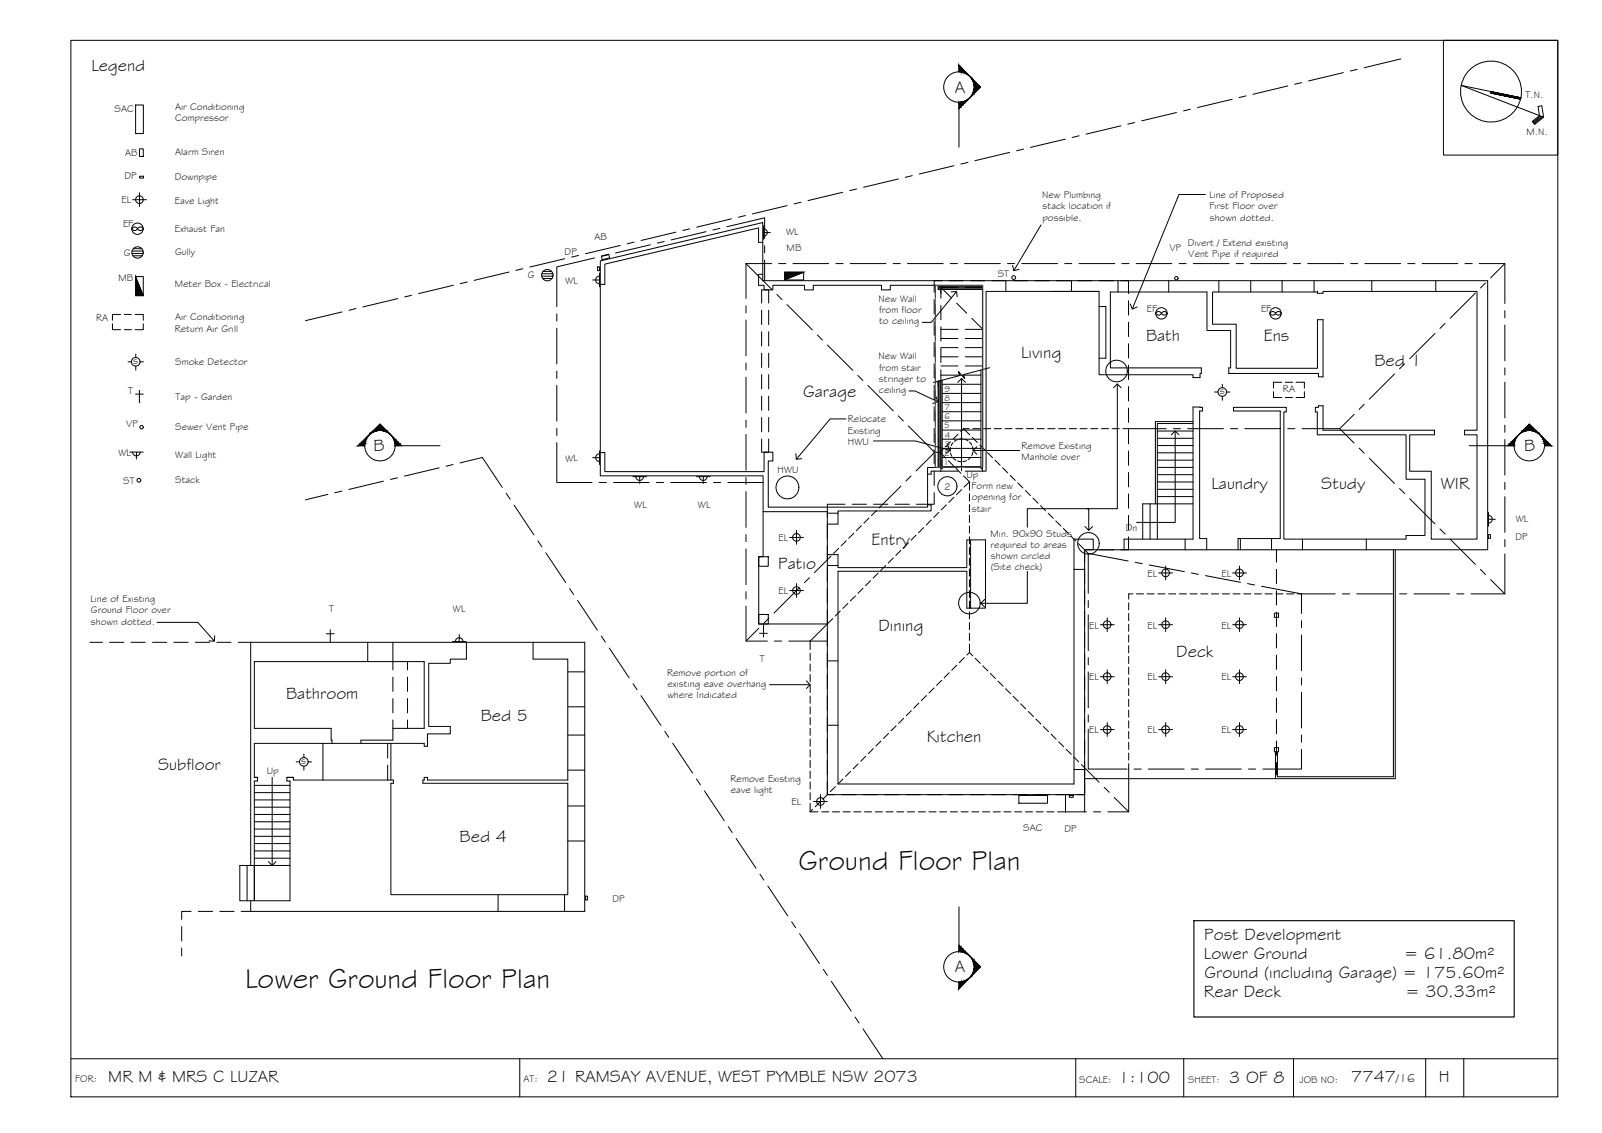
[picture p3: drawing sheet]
<svg xmlns="http://www.w3.org/2000/svg" width="420mm" height="297mm" viewBox="0 0 420 297" stroke-linecap="round" stroke-linejoin="round" font-family="sans-serif">
<!-- layer: HATCH -->
<g fill="#545454" stroke="#545454" stroke-width=".26">
<path d="M246.1 99.9l.7-.1v.1z"/>
<path d="M246.1 75.2l11.6 .7v-.7zM246.1 75.2l11.6 .7h-11.6z"/>
<path d="M246.1 99.9l.7 22.7v-22.7zM246.1 99.9l.7 22.7h-.7z"/>
</g>
<!-- layer: BORDER -->
<g fill="none" stroke="#000" stroke-width=".26">
<path d="M18.6 10.6h390v277h-390zM378.6 10.6h30v30.1h-30zM391 24.4l7.8 1.6M398.9 25.6l-15.7-3.2 21.6 8.3-.4-2.9-1 .1 .4 2.4-1.9 1.5 .6 .8 2.3-1.9M404 30.4l-2 1.6M404.3 30.5l-2.1 1.7M404.6 30.6l-2.3 1.8M18.6 277.6h390M136.3 277.6v10M282.1 277.6v10M310.5 277.6v10M339.2 277.6v10"/>
<path d="M373.9 277.6v10M383.9 277.6v10"/>
<circle cx="391" cy="24" r="8"/>
</g>
<!-- layer: EXISTING -->
<g fill="none" stroke="#000" stroke-width=".26">
<path d="M157.4 68.4l42.7-10.1v15.3h190.1v70.5h-105.7v64.2h-67.5v-74.2h-16.9v-9.4h-42.7zM199.8 79.5v-3.5h1.8v3.5M200.1 63.5h-1.1v-3.8l-40.4 9.6v5.3h-1.2M200.1 71.9h-1.1v2.9h1.4v1.2h2.3v-1.2h8.3v1.2h2.3v-1.2h17.9v1.2h2.3v-1.2h24.2v47.8h-4.5M245.3 74.7v3.3M245.3 79.9v3.7M263.8 73.6v2.8M275.6 76.4h12.7v21.8h24.6v.8h1.8v-1.1h.4v-1.5h-23.9v-19.8h25.4v10h6.2v9.8h-.5v1.5h23.5v.9h1.2v-15h-1.5v12.8h-21.3v-11.6h-6.2v-8.4h27.5M281 73.6v2.8M288.3 76.4h-29.7v47.1h-5.4M293.2 73.6v3M306.5 73.6v3"/>
<path d="M319.7 73.6v3M328 73.6v3M336.3 73.6v3M344.6 73.6v3M345.5 76.6v.3h1.5v-.5h40.4v36.4h-3.3v1.2h3.3v27.3h-12v-17.8h-5.7v-9.5h6.5v-1.2h-29.2v-6.4h-1.2v.4h-.8v1.2h.5v6h23.3v11.6h4.9v14.8h-4.9v.9h-32.1v-33.3h.6v-1.2h-13.8v1h12.3v33.4h-11.1v2.9M345.5 76.6h.1M359.8 73.6v2.8M376.6 73.6v2.8M199.8 81.3v3.8M199.8 87v3.7M199.8 92.6v3.7M199.8 98.2v3.8"/>
<path d="M201.6 81.3v3.8M201.6 87v3.7M201.6 92.6v3.7M201.6 98.2v3.8M245.3 85.5v3.8M245.3 91.1v3.8M245.3 96.8v3.7M288.3 80.4h1.7v13.5h-1.7M157.4 118.7h1.2v4.9h41.8v-5.1h2.3v2.4h-1.2v12.1h41.8v-10.4h8M199.8 103.8v3.8M199.8 109.5v3.7M199.8 115.1v3.4h1.8v-3.4"/>
<path d="M201.6 103.8v3.8M201.6 109.5v3.7M245.3 102.4v3.7M245.3 108v3.8M245.3 113.6v3.8M245.3 119.3v3.3M303.5 118.7h9.4M303.5 116.8h9.4M303.5 114.9h9.4M303.5 113h9.4M312.9 111h-9.4v30.3M312.9 110.5h-9.9v21.6"/>
<path d="M200.1 134.1v11.9h-1.1v17.6h18M217 134.5h2.8M219.8 134.5v2.9h-2.8M243.3 132.4h.9v1.6h-24.4v.5M251.3 123.5h-7.1v.8h-.9M301.6 132.1v9.2M303.5 130.2h9.4M303.5 128.3h9.4M303.5 126.4h9.4M303.5 124.5h9.4M303.5 122.5h9.4M303.5 120.6h9.4"/>
<path d="M312.9 132.1h-13.2v9.2M199 146h2.5v2.5h-2.5zM217 145.4h2.8v2.9M217 148.3h2.8M254.6 141.5v17.9M281.7 149.3h2.8M286.7 144.1v-2.8h-5v64.2h-61.9v-55.7h33.8v9.6h4.9v-17.9h-4.9v7.3h-33.8v-.5M294.8 144.1v-2.8h18.1v-34.6l2.5 .1v1h-.8v33.4h1.9v2.9M310.8 141.3v2.8M325.3 141.2v2.9M333.5 141.2v2.9M341.6 141.3v2.8"/>
<path d="M358.3 141.3v2.8M365.4 144.1v59.5h-30.4v-6.5M365.9 144.1v60h-81.4M23.6 168.4h3.3M28.7 168.4h3.8M34.4 168.4h3.7M40 168.4h3.7M45.6 168.4h3.8M51.2 168.4h3.8M56.9 168.4h3.7M62.5 168.4h90.9v70.5h-87.6v-2.8M65.8 168.4v58.5"/>
<path d="M96.4 168.4v5.1M103 168.4v7.2M103 177.5v3.8M106.9 173.5v2.1M106.9 177.5v3.8M122.3 168.4v4.4h-4.2v1.1h-5.7v16.6h5.7v1.9h-6v3.3h-.8v-.8h-44.6v8.9h.8v1h-.8v31.3M139.8 168.4v4.4h9.1v31.7h-36.8v-.7h-.8v.7h-.4v.9h38v29.2h-46.4v-29.2h.7v-.9h-26.2v-.7h-1.7v1h.8v31.3h-13.2v-9.2h13.2M148.9 176.1h4.5M199 161.1h2.5v2.5h-2.5zM217 173.3h2.8M334.2 160.8h1.1v1.1h-1.1zM84.7 194.9v9.6"/>
<path d="M87.1 194.9v-.9h-.2v-3h-20.2v-17.5h44.6v17.5h-8.3v3h-8.3v.9M101.7 194.9v3.9M102.5 194.9v9.6M103 183.1v3.8M103 188.8v2.2M106.9 183.1v3.8M106.9 188.8v2.2M148.9 185.3h4.5M148.9 192.7h4.5M217 190.1h2.8M334.2 196h1.1v1.1h-1.1zM334.5 197.1v7"/>
<path d="M66.7 219.3h9.4M66.7 217.4h9.4M66.7 215.4h9.4M66.7 213.5h9.4M66.7 211.6h9.4M66.7 209.7h9.4M66.7 207.8h9.4M66.7 205.9h9.4M101.7 200.6v3.9M148.9 201.9h4.5M148.9 211.3h4.5M281.7 201.8h2.8v6.5"/>
<path d="M50.1 238.9h-2.4v2.1M52 238.9h3.8M57.6 238.9h3.8M63.3 238.9h2.5M64.8 226.9v9.2M66.7 225h9.4M66.7 223.1h9.4M66.7 221.2h9.4M130.6 234.6v4.3M148.1 234.6v4.3M148.9 220.5h4.5M47.7 242.9v3.8"/>
<path d="M47.7 248.5v2.1"/>
</g>
<!-- layer: NEWWORK -->
<g fill="none" stroke="#000" stroke-width=".26">
<path d="M245 78.5v3.8M246.8 75.9v1.1M247.1 73.6h-2.1v3M248.9 73.6h3.8M254.6 73.6h3.7M257.7 75.2h-11.6v.7h11.6M260.2 73.6h3.7M265.8 73.6h3.8M271.4 73.6h3.8M277.1 73.6h3.7M282.7 73.6h3.7M288.3 73.6h3.8"/>
<path d="M293.9 73.6h2.1v3.4M296 78.9v3.7M245 84.2v3.7M245 89.8v3.7M245 95.4v3.7M246.1 99.9v22.7M246.8 99.8v23.7M296 84.5v3.7M296 90.1v3.8M296 95.8v3.7M245 101v3.8M245 106.7v3.7"/>
<path d="M245 112.3v3.7M245 117.9v3.7M296 101.4v3.7M296 107v3.7M296 112.6v3.8M296 118.3v3.7M217 137.4v3.8M221.6 132.2h-4.6v3.4M223.5 132.2h3.8M229.1 132.2h3.8M234.7 132.2h3.8M245 129.2v3h-4.6"/>
<path d="M245 123.5v3.8M257.7 122.6v.9M296 123.9v3.7M296 129.5v3.7M296 135.1v3.8M217 143.1v3.7M217 148.7v3.8M217 154.3v3.8M217 159.9v3.8M284.5 149v3.8M284.5 154.7v3.7M286.5 144.1h-2v3.1"/>
<path d="M288.4 144.1h3.7M296 140.8v3.3h-2M212.5 168.1h4.5M217 165.6v3.7M217 171.2v3.8M217 176.8v3.8M284.5 160.3v3.8M284.5 165.9v3.8M284.5 171.5v3.8M284.5 177.2v3.7M217 182.4v3.8M217 188.1v3.7"/>
<path d="M217 193.7v3.8M217 199.3v3.8M284.5 182.8v3.8M284.5 188.4v3.8M284.5 194v3.8M284.5 199.7v3.7M217 204.9v3.4h1.8M220.7 208.3h3.8M226.3 208.3h3.8M232 208.3h3.7M237.6 208.3h3.7M243.2 208.3h3.8"/>
<path d="M248.8 208.3h3.8M254.5 208.3h3.7M260.1 208.3h3.7M265.7 208.3h3.8M271.3 208.3h3.8M277 208.3h3.7M279.4 208.3v4.5M284.5 205.3v3h-1.9M284.5 208.3v4.5"/>
</g>
<!-- layer: STAIRS -->
<g fill="none" stroke="#000" stroke-width=".26">
<path d="M246.8 75.3h4.5M246.8 75.3l2.8 2.8M246.8 75.3v2.9M250.9 79.5l2.6 2.6M253.2 75.3h4.5M246.8 98.4h10.5M246.8 95.9h4.5M246.8 93.5h4.5M246.8 91.1h4.5M246.8 88.7h4.5M246.8 86.4h4.5M246.8 80.1v3.7"/>
<path d="M246.8 85.7v3.7M246.8 91.3v3.8M246.8 96.9v2.9M247.1 99.7v23.1h-.3M253.2 95.9h4.5M253.2 93.5h4.5M253.2 91.1h4.5M253.2 88.7h4.5M253.2 86.4h4.5M254.9 83.5l2.8 2.7M257.3 97v25.8h.4M247.1 119.9h10.2"/>
<path d="M247.1 117.6h10.2M247.1 115.1h10.2M247.1 112.7h10.2M247.1 110.3h10.2M247.1 107.9h10.2M247.1 105.6h10.2M247.1 103.1h10.2M247.1 100.7h10.2M247.1 122.3h10.2"/>
</g>
<!-- layer: ROOFPLAN EXIST. -->
<g fill="none" stroke="#000" stroke-width=".26">
<path d="M188.8 59.9l-1.8 .4M190.6 59.5l9.9-2.4v5.4M156 67.6l-10 2.4v10.4M159.6 66.8l-1.8 .4M170.5 64.2l-9.1 2.1M174.2 63.3l-1.8 .4M185.2 60.7l-9.2 2.2M195.7 69.1h6.7M195.7 69.1v9.2M195.7 69.1l6.7 6.8M200.5 64.4v1.9M200.5 68.2v5.4"/>
<path d="M203.8 77.2l1.3 1.3M204.2 69.1h1.9M206.4 79.9l6.6 6.6M208 69.1h9.3M219.2 69.1h1.9M223 69.1h9.4M234.2 69.1h1.9M238 69.1h9.4M249.2 69.1h1.9M253 69.1h9.3M264.2 69.1h1.9M268 69.1h9.4"/>
<path d="M279.2 69.1h1.9M283 69.1h9.4M294.2 69.1h1.9M298 69.1h9.3M309.2 69.1h1.9M313 69.1h9.4M324.2 69.1h1.9M328 69.1h9.4M339.2 69.1h1.9M343 69.1h9.3M354.2 69.1h1.9M358 69.1h9.4"/>
<path d="M369.2 69.1h1.9M373 69.1h9.3M384.2 69.1h1.9M387 76.8l-6.7 6.7M388 69.1h6.7v10.5M389.6 74.2l-1.3 1.3M394.7 69.1l-3.8 3.7M146 82.3v1.9M146 86.1v9.3M146 97.3v1.9M195.7 80.2v1.8M195.7 83.9v9.4"/>
<path d="M195.7 95.2v1.8M195.7 98.9v9.4M214.4 87.8l1.3 1.3M217 90.5l6.7 6.6M225 98.4l1.3 1.4M365.7 98l-6.6 6.7M368.4 95.4l-1.3 1.3M376.4 87.4l-6.7 6.7M379 84.8l-1.3 1.3M394.7 81.5v1.8M394.7 85.2v9.4M394.7 96.4v1.9"/>
<path d="M146 116v10.5h9.3M146 101v9.4M146 112.3v1.9M195.7 110.1v1.9M195.7 113.9v9.4M227.6 101.1l6.7 6.6M235.6 109l1.3 1.4M238.2 111.7l6.9 6.9-4.8 4.9M246.5 118.6l1.6 1.5M247.3 117.8l-.8 .8h-1.4M249.3 115.8l-1.3 1.4M251.3 113.8l-1.3 1.4"/>
<path d="M252.7 112.4l1.6 1.6M252.7 112.4h1.5M252.7 112.4l-.7 .8M255 114.7l1.3 1.3M255.1 112.4h1.9M257 116.7l1.3 1.3M257.9 112.4h1.9M259 118.7l1.3 1.3M260.8 112.4h1.8M263.6 112.4h1.8M266.4 112.4h1.9M269.2 112.4h1.9"/>
<path d="M272 112.4h1.9M274.8 112.4h1.9M277.6 112.4h1.9M280.4 112.4h1.9M283.3 112.4h1.8M286.1 112.4h1.8M288.9 112.4h1.9M291.7 112.4h1.9M294.5 112.4h11.4M307.7 112.4h1.9M311.5 112.4h9.4M322.7 112.4h1.9"/>
<path d="M326.5 112.4h9.4M337.7 112.4h1.9M341.5 112.4h9.9l3.7 3.8M355.1 108.6l-3.7 3.8M356.5 117.5l1.3 1.3M357.8 106l-1.3 1.3M394.7 100.2v9.4M394.7 111.5v1.8M394.7 115.2v9.4M157.1 126.5h1.9M160.9 126.5h9.4M172.2 126.5h1.8"/>
<path d="M175.9 126.5h9.4M187.2 126.5h1.8M190.9 126.5h9.2M195.7 125.2v1.8M195.7 128.9v9.4M223.9 139.8l-1.3 1.3M225.9 137.8l-1.3 1.3M227.9 135.8l-1.3 1.4M229.9 133.8l-1.3 1.4M236.3 127.4l-5.7 5.8M238.9 124.8l-1.3 1.3M242.2 138.3l-1.3 1.4"/>
<path d="M244.2 136.3l-1.3 1.4M246.2 134.3l-1.3 1.4M248.2 132.3l-1.3 1.4M248.7 120.8l1.4 1.3M250.2 130.4l-1.3 1.3M250.7 122.8l1.3 1.3M252.2 128.4l-1.3 1.3M252.7 124.8l1.6 1.5v2.2M254.3 126.3l-1.5 1.4M254.3 129.5v1.9M254.3 132.3v1.9M254.3 135.1v1.9"/>
<path d="M254.3 137.9v1.9M261 120.6l1.3 1.4M263 122.6l1.3 1.4M265 124.6l1.3 1.4M266.9 126.6l1.4 1.3M268.9 128.6l1.4 1.3M270.9 130.6l1.4 1.3M272.9 132.6l1.3 1.3M274.9 134.6l1.3 1.3M276.9 136.6l1.3 1.3M278.9 138.5l1.3 1.4M359.1 120.1l6.6 6.7"/>
<path d="M367.1 128.1l1.3 1.3M369.7 130.7l6.7 6.7M377.7 138.7l1.3 1.3M394.7 126.5v1.8M394.7 130.2v9.4M195.7 158.9v9.2h5.6M195.7 140.2v1.8M195.7 143.9v9.4M195.7 155.1v1.9M209.6 154.1l-6.6 6.6M212.3 151.5l-1.3 1.3M218 145.8l-4.4 4.3"/>
<path d="M219.9 143.8l-1.3 1.3M221.9 141.8l-1.3 1.3M222.4 158.2l-1.4 1.3M224.4 156.2l-1.4 1.3M226.3 154.2l-1.3 1.3M228.3 152.2l-1.3 1.4M230.3 150.3l-1.3 1.3M232.3 148.3l-1.3 1.3M234.3 146.3l-1.3 1.3M236.3 144.3l-1.3 1.3M238.3 142.3l-1.4 1.3M240.2 140.3l-1.3 1.3"/>
<path d="M254.3 140.7v1.9M254.3 143.5v1.9M254.3 146.3v1.9M254.3 149.2v1.8M254.3 152v1.9M254.3 154.8v1.9M254.3 157.6v1.9M280.9 140.5l1.3 1.4M282.9 142.5l2.5 2.6M285.4 145.1l10.5 2M285.4 145.1v10.4M285.4 157.4v1.9"/>
<path d="M297.7 147.4l1.9 .4M301.4 148.1l9.2 1.8M312.5 150.2l1.8 .4M316.2 150.9l9.2 1.8M327.2 153l1.8 .4M330.9 153.7l10.4 2v5.1M341.3 155.7h8.9M352.1 155.7h1.9M355.8 155.7h9.4M367.1 155.7h1.8M370.8 155.7h9.4M380.3 141.3l6.7 6.7"/>
<path d="M382.1 155.7h1.8M388.3 149.3l1.3 1.3M390.9 151.9l3.8 3.8M394.7 145.2v10.5h-8.9M394.7 141.4v1.9M199 164.7l-3.3 3.4M201.7 162.1l-1.4 1.3M203.1 168.1h1.9M206.9 168.1h5.6M212.5 168.1v2.2M212.5 171.3v1.8M212.5 174.1v1.8"/>
<path d="M212.5 176.9v1.8M212.5 179.7v1.9M218.4 162.2l-5.9 5.9M220.4 160.2l-1.4 1.3M247 178.4l-1.4 1.3M248.9 176.4l-1.3 1.3M250.9 174.4l-1.3 1.3M252.9 172.4l-1.3 1.3M254.3 171.1l.8 .8M254.3 171.1l-.7 .6M254.3 160.4v1.9M254.3 163.2v1.9"/>
<path d="M254.3 166v1.9M254.3 168.8v2.3M255.8 172.6l1.3 1.3M257.8 174.6l1.3 1.3M259.7 176.6l1.4 1.3M261.7 178.6l1.4 1.3M285.4 161.2v9.4M285.4 172.4v1.9M285.4 176.2v9.3M341.3 162.7v1.9M341.3 166.5v9.3M341.3 177.7v1.9"/>
<path d="M212.5 182.5v1.9M212.5 185.3v1.9M212.5 188.1v1.9M212.5 190.9v1.9M212.5 193.8v1.8M212.5 196.6v1.8M212.5 199.4v1.8M227.1 198.3l-1.4 1.3M229.1 196.3l-1.4 1.3M231 194.3l-1.3 1.3M233 192.3l-1.3 1.3M235 190.3l-1.3 1.3"/>
<path d="M237 188.3l-1.3 1.3M239 186.3l-1.3 1.4M241 184.3l-1.3 1.4M243 182.3l-1.4 1.4M245 180.4l-1.4 1.3M263.7 180.5l1.4 1.4M265.7 182.5l1.3 1.4M267.7 184.5l1.3 1.4M269.7 186.5l1.3 1.3M271.7 188.5l1.3 1.3M273.7 190.5l1.3 1.3M275.7 192.5l1.3 1.3"/>
<path d="M277.7 194.5l1.3 1.3M279.6 196.5l1.4 1.3M281.6 198.5l1.3 1.3M285.4 191.2v10.4h10.2M285.4 187.4v1.9M341.3 196.5v5.1h-10.1M341.3 181.5v9.4M341.3 192.7v1.9M212.5 212.8h2.1M212.5 202.2v1.9M212.5 205v1.9M212.5 207.8v1.9"/>
<path d="M212.5 210.6v2.2M213.2 212.2l-.7 .6M215.1 210.2l-1.3 1.3M215.5 212.8h1.9M217.1 208.2l-1.3 1.3M218.3 212.8h1.9M219.1 206.2l-1.3 1.3M221.1 204.2l-1.3 1.3M221.1 212.8h1.9M223.1 202.2l-1.3 1.4M223.9 212.8h1.9M225.1 200.3l-1.3 1.3"/>
<path d="M226.7 212.8h1.9M229.6 212.8h1.8M232.4 212.8h1.8M235.2 212.8h1.9M238 212.8h1.9M240.8 212.8h1.9M243.6 212.8h1.9M246.4 212.8h1.9M249.2 212.8h1.9M252.1 212.8h1.8M254.9 212.8h1.8M257.7 212.8h1.9"/>
<path d="M260.5 212.8h1.9M263.3 212.8h1.9M266.1 212.8h1.9M268.9 212.8h1.9M271.7 212.8h1.9M274.6 212.8h1.8M277.4 212.8h7.5M283.6 200.4l4.7 4.7M286.8 212.8h1.9M289.6 206.4l1.3 1.3M292.2 209.1l3.8 3.7M296 201.6v11.2h-5.4"/>
<path d="M297.4 201.6h1.9M301.2 201.6h9.4M312.4 201.6h1.9M316.2 201.6h9.4M327.4 201.6h1.9"/>
</g>
<!-- layer: 0.13 -->
<g fill="none" stroke="#000" stroke-width=".26">
<path d="M259.6 96.4l-6.9 1.8 .3 1.1-1.6-1.9 .3 1.1-6.9 1.8M296 158v1.9M297.1 155.7h-1.1v1.4M298.1 155.7h1.8M300.9 155.7h1.8M303.7 155.7h1.8M306.5 155.7h1.9M309.3 155.7h1.9M312.1 155.7h1.9M314.9 155.7h1.9M317.7 155.7h1.9M320.6 155.7h1.8"/>
<path d="M323.4 155.7h1.8M326.2 155.7h1.8M329 155.7h1.9M331.8 155.7h1.9M334.6 155.7h1.9M334.8 144.1v3.3M334.8 149.3v3.7M334.8 154.9v3.7M337.4 155.7h1.9M340.2 155.7h1.1M296 160.8v1.9M296 163.7v1.8"/>
<path d="M296 166.5v1.9M296 169.3v1.9M296 172.1v1.9M296 174.9v1.9M296 177.7v1.9M334.8 160.5v3.8M334.8 166.1v3.8M334.8 171.8v3.7M334.8 177.4v3.7M296 180.5v1.9M296 183.3v1.9M296 186.2v1.8"/>
<path d="M296 189v1.9M296 191.8v1.9M296 194.6v1.9M296 197.4v1.9M334.8 183v3.8M334.8 188.6v3.8M334.8 194.3v3.7M334.8 199.9v3.2M296 200.2v1.4"/>
</g>
<!-- layer: SECTION POINT -->
<g fill="#000" stroke="#000" stroke-width=".26">
<path d="M253.9 19.6l.4 .4zM253.9 26l.4-.4zM254.7 25.2l-.4 .4zM254.7 20.4l.3 .5zM255.5 21.2l1.7 1.6-1.7 1.7zM96.4 114.4l.4-.4zM97.5 113.3h.2l-.5 .3zM99.7 111.2l1.6 1.7h-3.3zM102.1 113.6l.4 .4zM102.5 114l.4 .4zM398.3 114l-.4 .4zM398.7 113.6l-.4 .4z"/>
<path d="M401.1 111.2l1.7 1.7h-3.4zM403 113.3l.5 .3zM403.9 114l.4 .4zM253.9 250.2l.4 .4zM253.9 256.7l.4-.4zM254.3 250.6l.4 .5zM255 255.4l-.3 .5zM255.5 251.8l1.7 1.7-1.7 1.6z"/>
<path d="M251.5 17.2l.5 .5v1.2zM251.5 17.2v1.6l.5 .1z"/>
<path d="M252 17.7l.5 .5v.8zM252 17.7v1.2l.5 .1z"/>
<path d="M252.5 18.2l.5 .5v.4zM252.5 18.2v.8l.5 .1z"/>
<path d="M253 18.7l.5 .7zM253 18.7v.4l.5 .3z"/>
<path d="M253.5 19.2l.4 .5zM253.5 19.2l.4 .5z"/>
<path d="M251.5 26.8h.5v1.2zM251.5 26.8v1.7l.5-.5z"/>
<path d="M252 26.8l.5-.1v.7zM252 26.8v1.2l.5-.6z"/>
<path d="M252.5 26.7l.5-.2v.4zM252.5 26.7v.7l.5-.5z"/>
<path d="M253 26.5l.5-.2v.2zM253 26.5v.4l.5-.4z"/>
<path d="M253.5 26.3l.4-.3zM253.5 26.3v.2l.4-.5z"/>
<path d="M254.7 20.4l.3 .5zM254.3 20l.4 .4z"/>
<path d="M255 24.7l-.3 .5zM254.7 25.2l.3-.2z"/>
<path d="M255 20.7l.3 .2v.5zM255 20.7l.3 .7z"/>
<path d="M255.3 24.2v.5h-.3zM255 24.7v.3l.3-.3z"/>
<path d="M255.3 20.9l.1 .2v.9zM255.3 20.9l.1 1.1z"/>
<path d="M255.4 23.7v.9l-.1-.4zM255.3 24.2v.5l.1-.1z"/>
<path d="M255.4 21.1l.1 1.4zM255.4 21.1l.1 1.4z"/>
<path d="M255.5 23.1v1.4zM255.4 23.7v.9z"/>
<path d="M94.5 116.3h1.2l-1.7 .6zM94 116.9h1.7v-.6z"/>
<path d="M94.5 116.3l.5-.5h.8zM94.5 116.3h1.2l.1-.5z"/>
<path d="M95.5 115.3h.5l-1 .5zM95 115.8h.8l.2-.5z"/>
<path d="M95.5 115.3l.7-.5zM95.5 115.3h.5l.2-.5z"/>
<path d="M96.4 114.4l-.4 .4zM96 114.8l.5-.4z"/>
<path d="M97.7 113.1h.6l-.8 .2zM97.5 113.3l.8-.2z"/>
<path d="M97.2 113.6l.5-.3zM96.8 114l.4-.4z"/>
<path d="M97.7 113.1l.2-.2h.9zM97.7 113.1l1.1-.2z"/>
<path d="M98 112.9h1.4zM97.9 112.9h1.5z"/>
<path d="M99.9 112.9h1.4zM100.5 112.9h.9z"/>
<path d="M100.5 112.9h.9l-.3 .2zM101.1 113.1h.5l-.2-.2z"/>
<path d="M101.1 113.1h.5v.2zM101.6 113.1v.2h.2z"/>
<path d="M101.6 113.3l.5 .3zM101.8 113.3l.3 .3z"/>
<path d="M102.8 114.4l.3 .4zM102.9 114.4l.2 .4h.2z"/>
<path d="M103.1 114.8h.2v.5zM103.3 114.8v.5h.5z"/>
<path d="M103.3 115.3h.5l-.3 .5zM103.8 115.3l-.3 .5h.8z"/>
<path d="M103.5 115.8h.8l-.7 .5zM103.6 116.3h1.2l-.5-.5z"/>
<path d="M103.6 116.3h1.2l-1.1 .6zM103.7 116.9h1.6l-.5-.6z"/>
<path d="M396 116.3l1.1 .6v-.6zM396 116.3l1.1 .6h-1.7z"/>
<path d="M396.5 115.8l.6 .5 .1-.5zM396.5 115.8l.6 .5h-1.1z"/>
<path d="M397 115.3l.2 .5 .2-.5zM397 115.3l.2 .5h-.7z"/>
<path d="M397.5 114.8l-.1 .5 .2-.5zM397.5 114.8l-.1 .5h-.4z"/>
<path d="M397.9 114.4l-.3 .4zM397.9 114.4l-.3 .4h-.1z"/>
<path d="M399 113.3l-.3 .3 .5-.3zM399 113.3l-.3 .3z"/>
<path d="M399.2 113.1v.2l.5-.2zM399.2 113.1v.2h-.2z"/>
<path d="M399.4 112.9l.3 .2 .5-.2zM399.4 112.9l.3 .2h-.5z"/>
<path d="M399.4 112.9h1.4zM399.4 112.9h.8z"/>
<path d="M401.4 112.9h1.5zM401.4 112.9h1.5z"/>
<path d="M402 112.9l1 .2-.1-.2zM402 112.9l1 .2z"/>
<path d="M402.5 113.1l.8 .2-.3-.2zM402.5 113.1l.8 .2z"/>
<path d="M403 113.3l.5 .3zM403.5 113.6l.4 .4z"/>
<path d="M404.3 114.4l.5 .4zM404.3 114.4l.5 .4z"/>
<path d="M404.6 114.8l.6 .5zM404.6 114.8l.6 .5h-.4z"/>
<path d="M404.8 115.3l.9 .5-.5-.5zM404.8 115.3l.9 .5h-.7z"/>
<path d="M405 115.8l1.2 .5-.5-.5zM405 115.8l1.2 .5h-1.1z"/>
<path d="M405.1 116.3l1.7 .6-.6-.6zM405.1 116.3l1.7 .6h-1.7z"/>
<path d="M252 257.4l-.5 1.7 .5-.5zM251.5 257.5l.5-.1-.5 1.7z"/>
<path d="M252 248.3l-.5 1.2h.5zM251.5 247.8l.5 .5-.5 1.2z"/>
<path d="M252.5 257.3l-.5 1.3 .5-.5zM252 257.4l.5-.1-.5 1.3z"/>
<path d="M252.5 248.8l-.5 .7 .5 .1zM252 248.3l.5 .5-.5 .7z"/>
<path d="M253 257.2l-.5 .9 .5-.5zM252.5 257.3l.5-.1-.5 .9z"/>
<path d="M252.5 249.6l.5 .2v-.4zM252.5 248.8l.5 .6-.5 .2z"/>
<path d="M253.5 256.9l-.5 .7zM253 257.2l.5-.3-.5 .7z"/>
<path d="M253 249.8l.5 .2v-.2zM253 249.4l.5 .4h-.5z"/>
<path d="M253.9 256.7l-.4 .4zM253.5 256.9l.4-.2-.4 .4z"/>
<path d="M253.5 250l.4 .3zM253.5 249.8l.4 .4-.4-.2z"/>
<path d="M255 255.4l-.3 .5zM254.7 255.9l-.4 .4z"/>
<path d="M254.7 251.1l.3 .5zM254.7 251l.3 .3z"/>
<path d="M255.3 254.9l-.3 .7 .3-.2zM255.3 254.9l-.3 .7z"/>
<path d="M255 251.6l.3 .5v-.5zM255 251.3l.3 .3h-.3z"/>
<path d="M255.4 254.3l-.1 1.1 .1-.2zM255.4 254.3l-.1 1.1z"/>
<path d="M255.4 251.7l-.1 .4 .1 .5zM255.3 251.6l.1 .1-.1 .4z"/>
<path d="M255.5 253.8l-.1 1.4zM255.5 253.8l-.1 1.4z"/>
<path d="M255.5 251.8v1.4zM255.4 251.7v.9z"/>
</g>
<g fill="none" stroke="#000" stroke-width=".26">
<path d="M251.5 18.8v-1.6l5.7 5.6-5.7 5.7M251.5 26.8v11.8M95.7 116.9h-1.7l5.7-5.7 5.6 5.7M103.7 116.9h11.7M385.3 116.9h11.8M395.4 116.9l5.7-5.7 5.7 5.7h-1.7M251.5 237.7v11.8M251.5 247.8l5.7 5.7-5.7 5.6v-1.6"/>
<circle cx="251.5" cy="22.8" r="4"/>
<circle cx="99.6" cy="116.8" r="4"/>
<circle cx="401.1" cy="116.8" r="4"/>
<circle cx="251.5" cy="253.5" r="4"/>
</g>
<!-- layer: SERVICES -->
<g fill="none" stroke="#000" stroke-width=".26">
<path d="M35.6 27.5h2v7.5h-2zM36.6 39h1v2h-1zM34.8 59.7a.86 .86 0 0 1 1.3 .3 .84 .84 0 0 1-.8 .4 .84 .84 0 0 1-.7-.4zM34.8 52.4h3.6M36.1 60a.86 .86 0 0 1 1.5 0M36.1 60a.86 .86 0 0 0 1.5 0M36.6 50.5v3.7M36.6 46.2h1v.5h-1zM200.2 60a1.01 1.01 0 0 1 1 1 1.01 1.01 0 0 1-1 1M200.2 59.2v3.6M34.6 66.5h3M34.6 65.8h2.9"/>
<path d="M34.9 67.1h2.4M35 65.2h2.2M35.5 72.5v5h2.1l-2.1-5h2.1v5M142.1 72.4h2.9M142.1 71.8h2.9M142.4 73h2.4M142.4 71.2h2.3M155.4 73.4h1.8M156.7 70h.5v1h-.5zM157.2 72.4a1.01 1.01 0 0 0-1 1 1.01 1.01 0 0 0 1 1M157.2 71.6v3.6M157.7 67.1l2-.5 .2 1-2 .5z"/>
<path d="M200.2 61h1.8M210.8 71.4h-5v2l5-2v2h-5M29.5 84.9v1.5h2.2M31.7 82.4h-2.2v1.6M32.6 82.4h1.9M32.6 86.4h1.9M33.6 94.9h.9M35.4 82.4h2.2v1.6M35.6 92.8v.9M35.6 96v1M36.7 94.9h.9M37.6 84.9v1.5h-2.2"/>
<path d="M303.3 81.9a.86 .86 0 0 1 1.3 .2 .84 .84 0 0 1-.7 .5 .84 .84 0 0 1-.8-.5zM304.8 81.9a.86 .86 0 0 1 1.3 .2 .85 .85 0 0 1-.7 .5 .85 .85 0 0 1-.8-.4zM333.2 81.9a.86 .86 0 0 1 1.4 .2 .84 .84 0 0 1-.8 .5 .84 .84 0 0 1-.8-.5zM334.5 82.1a.86 .86 0 0 1 1.6 0M334.5 82.2a.86 .86 0 0 0 1.6 0M34 118.5h3.6M34.8 118.5a1.01 1.01 0 0 0 1 1 1.01 1.01 0 0 0 1-1M35.5 103.3h2.1M35.8 118.5v1.8M36.6 102.3v3.3M155.4 120h1.8M157.2 119a1.01 1.01 0 0 0-1 1 1.01 1.01 0 0 0 1 1"/>
<path d="M157.2 118.2v3.6M249.3 117.3l-.1 1M249.3 118.8l.4 .9M250 116.1l-.6 .8M251.1 115.2l-.8 .5M252.6 115.1h-1M253 115.2l.9 .4M254.3 115.9l.5 .8M254.6 119.8l-.7 .7M255 117.1l.2 1M255.2 118.5l-.4 .9M318.5 102.8h1"/>
<path d="M320.6 100.7v.9M320.6 103.9v1M321.7 102.8h.9M334 102.7v1.5h2.2M336.2 100.2h-2.2v1.5M337.1 100.2h1.9M337.1 104.2h1.9M339.9 100.2h2.2v1.5M342.1 102.7v1.5h-2.2M166 125h3.6M166.8 125a1.01 1.01 0 0 0 1 1 1.01 1.01 0 0 0 1-1M167.8 125v1.8"/>
<path d="M182.7 125h3.6M183.4 125a1.01 1.01 0 0 0 1 1 1.01 1.01 0 0 0 1-1M184.5 125v1.8M208.9 139.1v3.6M250 120l.7 .6M251.1 120.9l1 .1M253.5 120.8l-.9 .2M390.4 135.1a1.01 1.01 0 0 1 1 1 1.01 1.01 0 0 1-1 1M390.4 136.1h1.8M390.4 134.3v3.6M207.1 140.9h3.6M207.1 154.8h3.6"/>
<path d="M208.9 153v3.6M303.9 150.2h3.6M305.7 148.4v3.6M323.3 150.2h3.6M325.1 148.4v3.6M390.4 140.1h.5v1.1h-.5zM85.6 166.2h2M86.6 165.1v3.3M118.6 168.2h3.6M119.4 168.2a1.01 1.01 0 0 1 1-1 1.01 1.01 0 0 1 1 1M120.4 166.4v1.8M199.2 166h2.1"/>
<path d="M200.2 163.8v3.2M288.6 163.8h3.6M288.6 177.4h3.6M290.4 162v3.6M290.4 175.6v3.6M303.9 163.8h3.6M303.9 177.4h3.6M305.7 162v3.6M305.7 175.6v3.6M323.3 163.8h3.6M323.3 177.4h3.6M325.1 162v3.6"/>
<path d="M325.1 175.6v3.6M77.7 199.7h.9M79.7 197.7v.9M80.8 199.7h.9M288.6 191.3h3.6M290.4 189.5v3.6M303.9 191.3h3.6M305.7 189.5v3.6M323.3 191.3h3.6M325.1 189.5v3.6M79.7 200.9v1M213.4 210.1h3.6"/>
<path d="M215.2 208.3v3.6M267.2 208.5h7.5v2.1h-7.5zM280.5 208.5h1v.5h-1zM153.6 234.9h.5v1.1h-.5z"/>
<circle cx="36.1" cy="60" r="1.49"/>
<circle cx="36.6" cy="52.3" r="1.01"/>
<circle cx="36.1" cy="66.2" r="1.49"/>
<circle cx="143.5" cy="72.1" r="1.49"/>
<circle cx="265.9" cy="72.8" r=".5"/>
<circle cx="308.5" cy="72.9" r=".46"/>
<circle cx="35.6" cy="94.9" r="1.13"/>
<circle cx="304.6" cy="82.2" r="1.49"/>
<circle cx="334.5" cy="82.2" r="1.49"/>
<circle cx="37.1" cy="112" r=".46"/>
<circle cx="320.6" cy="102.8" r="1.13"/>
<circle cx="36.4" cy="125.9" r=".5"/>
<circle cx="206.5" cy="127.8" r="3"/>
<circle cx="208.9" cy="140.9" r="1.01"/>
<circle cx="208.9" cy="154.8" r="1.01"/>
<circle cx="305.7" cy="150.2" r="1.01"/>
<circle cx="325.1" cy="150.2" r="1.01"/>
<circle cx="290.4" cy="177.4" r="1.01"/>
<circle cx="290.4" cy="163.8" r="1.01"/>
<circle cx="305.7" cy="177.4" r="1.01"/>
<circle cx="305.7" cy="163.8" r="1.01"/>
<circle cx="325.1" cy="163.8" r="1.01"/>
<circle cx="325.1" cy="177.4" r="1.01"/>
<circle cx="79.7" cy="199.7" r="1.13"/>
<circle cx="290.4" cy="191.3" r="1.01"/>
<circle cx="305.7" cy="191.3" r="1.01"/>
<circle cx="325.1" cy="191.3" r="1.01"/>
<circle cx="215.2" cy="210.1" r="1.01"/>
</g>
<path d="M35.5 72.5l2.1 5h-2.1zM205.8 71.4h5l-5 2z" fill="#000" stroke="#000" stroke-width=".26"/>
<!-- layer: 0 -->
<g fill="none" stroke="#000" stroke-width=".26">
<path d="M273 59l-7.1 12M316.1 51h-6.9l-12.2 30M249.5 76.5l1.4-.1 .1 1.4M250.9 76.4l-6.7 8.1h-2.3M265.6 69.6l.3 1.4 1.4-.4M296.4 79.7l.6 1.3 1.3-.5M252.2 99.2v24.2M208.7 119l.2 1.4 1.4-.1M221.9 109.8h-4.2l-8.8 10.6M229.1 115.6h11l9.1 2.5M238.4 102.5h1.6l6 2.8M245.5 104l.5 1.3-1.4 .5"/>
<path d="M248.5 116.8l.7 1.3-1.2 .7M251.2 100.2l1-1 1 1M255.2 118.1h12.2M256.2 117.1l-1 1 1 1M292 101.7l1-1 1 1M293 100.7v32.7h-8M307.2 114l1-1 1 1M308.2 113v24h-10.1M269.4 138.2v-4.8h16.1v5.6M284.6 138l.9 1 1-1M258.3 157.2l-1.1 1 1.1 1M269.4 149.8v8.4h-12.2"/>
<path d="M41.2 163.2h10.7l4.3 4.9M56.3 166.7l-.1 1.4-1.4-.1M201.8 179.5h10.7M211.5 178.5l1 1-1 1M71.4 203.8v23.1M70.4 225.9l1 1 1-1"/>
</g>
<!-- layer: BOUNDARY -->
<g fill="none" stroke="#000" stroke-width=".26">
<path d="M352.3 19l-9.1 2.2M356 18.2l-1.9 .4M367.4 15.4l-9.6 2.4M264.8 40l-9.1 2.1M268.4 39.1l-1.8 .4M279.4 36.5l-9.1 2.1M283 35.6l-1.8 .4M294 33l-9.2 2.2M297.6 32.1l-1.8 .4M308.6 29.5l-9.1 2.2M312.2 28.6l-1.8 .5M323.2 26l-9.2 2.2"/>
<path d="M326.8 25.1l-1.8 .5M337.7 22.5l-9.1 2.2M341.4 21.7l-1.8 .4M191.8 57.4l-9.1 2.2M195.5 56.5l-1.8 .5M206.4 53.9l-9.1 2.2M210.1 53l-1.8 .5M221 50.4l-9.1 2.2M224.7 49.5l-1.9 .5M235.6 46.9l-9.1 2.2M239.3 46.1l-1.9 .4M250.2 43.4l-9.1 2.2"/>
<path d="M253.9 42.6l-1.9 .4M104.3 78.3l-9.1 2.2M108 77.4l-1.9 .4M118.9 74.8l-9.1 2.2M122.5 73.9l-1.8 .5M133.5 71.3l-9.1 2.2M137.1 70.5l-1.8 .4M148.1 67.8l-9.1 2.2M151.7 67l-1.8 .4M162.7 64.4l-9.1 2.1M166.3 63.5l-1.8 .4M177.3 60.9l-9.2 2.1"/>
<path d="M180.9 60l-1.8 .4M89.7 81.8l-9.6 2.3M93.4 80.9l-1.8 .4M86 129.6l-5.9 1.4M89.6 128.7l-1.8 .5M100.6 126.1l-9.1 2.2M104.2 125.3l-1.8 .4M115.2 122.7l-9.1 2.1M118.8 121.8l-1.8 .4M120.6 121.4l5.9-1.5 5.2 7.9M132.8 129.3l1 1.6M134.8 132.5l5.2 7.7"/>
<path d="M141.1 141.8l1 1.6M143.2 144.9l5.2 7.8M149.4 154.3l1 1.6M151.5 157.4l5.2 7.8M157.7 166.8l1.1 1.5M159.8 169.9l5.2 7.8M166 179.3l1.1 1.5M168.1 182.4l5.2 7.8M174.4 191.7l1 1.6M176.4 194.9l5.2 7.8M182.7 204.2l1 1.6M184.7 207.3l5.3 7.9"/>
<path d="M191 216.7l1 1.6M193.1 219.8l5.2 7.8M199.3 229.2l1 1.6M201.4 232.3l5.2 7.8M207.6 241.7l1.1 1.5M209.7 244.8l5.2 7.8M215.9 254.1l1.1 1.6M218 257.3l5.2 7.8M224.3 266.6l1 1.6M226.3 269.7l5.2 7.9"/>
</g>
<!-- layer: BORDER -->
<g fill="#000" stroke="#000" stroke-width=".26">
<path d="M391 24.1l7.9 1.5-.1 .4zM391.1 24l7.8 1.6z"/>
<path d="M391 24.1v.3l7.8 1.6zM391 24.4l7.8 1.6z"/>
</g>
<!-- layer: HATCH -->
<path d="M245.3 74.9h12.5v47.6h-12.5z" fill="none" stroke="#545454" stroke-width=".26"/>
<!-- layer: TEXT -->
<path d="M313.1 241.4h84v25.2h-84z" fill="none" stroke="#000" stroke-width=".3"/>
<g fill="none" stroke="#000" stroke-width=".26">
<circle cx="292.8" cy="97.3" r="2.83"/>
<circle cx="248.5" cy="127.5" r="2.51"/>
<circle cx="254.3" cy="158.1" r="2.83"/>
<circle cx="285.5" cy="142.5" r="2.83"/>
</g>
<g font-size="7.5">
<text x="209.5" y="228.1">Ground Floor Plan</text>
<text x="64.3" y="259">Lower Ground Floor Plan</text>
</g>
<g font-size="4.5">
<text x="24" y="18.6">Legend</text>
<text x="250.4" y="24.5">A</text>
<text x="300.6" y="89.4">Bath</text>
<text x="331.4" y="89.4">Ens</text>
<text x="267.8" y="93.8">Living</text>
<text x="360.5" y="96">Bed 1</text>
<text x="210.7" y="104.1">Garage</text>
<text x="98" y="118.3">B</text>
<text x="399.7" y="118.3">B</text>
<text x="317.7" y="128.2">Laundry</text>
<text x="346.5" y="128.2">Study</text>
<text x="377.9" y="128.2">WIR</text>
<text x="228.6" y="142.8">Entry</text>
<text x="204.1" y="149.3">Patio</text>
<text x="230.4" y="165.4">Dining</text>
<text x="308.5" y="172.3">Deck</text>
<text x="75" y="183.3">Bathroom</text>
<text x="126.1" y="189.1">Bed 5</text>
<text x="243" y="194.4">Kitchen</text>
<text x="41.5" y="202">Subfloor</text>
<text x="120.6" y="220.7">Bed 4</text>
<text x="315.8" y="251.4">Lower Ground</text>
<text x="315.9" y="246.4">Post Development</text>
<text x="368.3" y="251.4">= 61.80m²</text>
<text x="250.4" y="254.9">A</text>
<text x="315.9" y="256.4">Ground (including Garage) = 175.60m²</text>
<text x="315.8" y="261.4">Rear Deck</text>
<text x="368.6" y="261.4">= 30.33m²</text>
<text x="28.4" y="283.6">MR M &amp; MRS C LUZAR</text>
<text x="143.4" y="283.6">21 RAMSAY AVENUE, WEST PYMBLE NSW 2073</text>
<text x="293.3" y="283.9">1:100</text>
<text x="322.3" y="283.9">3 OF 8</text>
<text x="354.4" y="283.8">7747</text>
<text x="377.3" y="283.7">H</text>
</g>
<text font-size="3.2" x="366.2" y="283.8">/16</text>
<g font-size="2.6">
<text x="30.1" y="29.2">SAC</text>
<text x="45.9" y="28.9">Air Conditioning</text>
<text x="400.1" y="25.7">T.N.</text>
<text x="45.9" y="31.8">Compressor</text>
<text x="400.4" y="35.4">M.N.</text>
<text x="32.8" y="40.9">AB</text>
<text x="45.9" y="40.8">Alarm Siren</text>
<text x="32.6" y="46.9">DP</text>
<text x="45.8" y="47.2">Downpipe</text>
<text x="31.9" y="53.3">EL</text>
<text x="45.9" y="53.6">Eave Light</text>
<text x="273.3" y="52">New Plumbing</text>
<text x="317.2" y="52">Line of Proposed</text>
<text x="32.3" y="59.5">EF</text>
<text x="273.4" y="57.8">possible.</text>
<text x="273.4" y="54.9">stack location if</text>
<text x="317.2" y="54.9">First Floor over</text>
<text x="317.3" y="57.8">shown dotted.</text>
<text x="45.9" y="60.7">Exhaust Fan</text>
<text x="155.9" y="62.8">AB</text>
<text x="206.2" y="61.7">WL</text>
<text x="206.3" y="65.8">MB</text>
<text x="306.7" y="65.7">VP</text>
<text x="311.5" y="64.4">Divert / Extend existing</text>
<text x="32.5" y="67">G</text>
<text x="45.9" y="66.9">Gully</text>
<text x="148.1" y="67">DP</text>
<text x="311.6" y="67.3">Vent Pipe if required</text>
<text x="31" y="73.7">MB</text>
<text x="45.8" y="75.3">Meter Box - Electrical</text>
<text x="138.4" y="72.9">G</text>
<text x="148.3" y="74.4" transform="rotate(-1 148.3 74.4)">WL</text>
<text x="261.7" y="72.7">ST</text>
<text x="230.4" y="79.2">New Wall</text>
<text x="230.6" y="82.1">from floor</text>
<text x="300.8" y="81.7">EF</text>
<text x="330.7" y="81.7">EF</text>
<text x="25.2" y="84.1">RA</text>
<text x="45.8" y="86.9">Return Air Grill</text>
<text x="45.9" y="84">Air Conditioning</text>
<text x="230.6" y="85">to ceiling</text>
<text x="34.9" y="95.4">s</text>
<text x="46" y="95.8">Smoke Detector</text>
<text x="230.4" y="94.2">New Wall</text>
<text x="230.5" y="100.1">stringer to</text>
<text x="230.6" y="97.1">from stair</text>
<text x="33.6" y="103.3">T</text>
<text x="46" y="104.9">Tap - Garden</text>
<text x="230.5" y="103">ceiling</text>
<text x="319.9" y="103.3">s</text>
<text x="336.5" y="102.8">RA</text>
<text x="33.1" y="111.9">VP</text>
<text x="45.9" y="112.6">Sewer Vent Pipe</text>
<text x="222.4" y="110.8">Relocate</text>
<text x="222.4" y="113.7">Existing</text>
<text x="31.1" y="119.4">WL</text>
<text x="222.4" y="116.6">HWU</text>
<text x="267.9" y="117.7">Remove Existing</text>
<text x="46" y="120.2">Wall Light</text>
<text x="148.3" y="121" transform="rotate(-1 148.3 121)">WL</text>
<text x="203.9" y="123.9">HWU</text>
<text x="253.5" y="125.4">Up</text>
<text x="267.9" y="120.6">Manhole over</text>
<text x="32.3" y="126.9">ST</text>
<text x="45.9" y="126.5">Stack</text>
<text x="247.6" y="128.3">2</text>
<text x="254.8" y="128.3">Form new</text>
<text x="254.9" y="131.2">opening for</text>
<text x="166.4" y="133.3">WL</text>
<text x="183.1" y="133.3">WL</text>
<text x="254.9" y="134.1">stair</text>
<text x="397.5" y="136.9">WL</text>
<text x="204.2" y="141.9">EL</text>
<text x="259.8" y="140.7">Min. 90x90 Studs</text>
<text x="259.8" y="143.6">required to areas</text>
<text x="295.2" y="139.1">Dn</text>
<text x="397.5" y="141.6">DP</text>
<text x="259.8" y="149.4">(Site check)</text>
<text x="259.9" y="146.5">shown circled</text>
<text x="204.2" y="155.8">EL</text>
<text x="301" y="151.2">EL</text>
<text x="320.4" y="151.2">EL</text>
<text x="23.8" y="157.9">Line of Existing</text>
<text x="23.8" y="160.8">Ground Floor over</text>
<text x="86.3" y="160.4">T</text>
<text x="118.8" y="160.4">WL</text>
<text x="23.9" y="163.8">shown dotted.</text>
<text x="285.7" y="164.8">EL</text>
<text x="301" y="164.8">EL</text>
<text x="320.4" y="164.8">EL</text>
<text x="199.3" y="173.6">T</text>
<text x="175" y="177.3">Remove portion of</text>
<text x="285.7" y="178.4">EL</text>
<text x="301" y="178.4">EL</text>
<text x="320.4" y="178.4">EL</text>
<text x="175" y="183.1">where Indicated</text>
<text x="175.1" y="180.2">existing eave overhang</text>
<text x="285.7" y="192.2">EL</text>
<text x="301" y="192.2">EL</text>
<text x="320.4" y="192.2">EL</text>
<text x="69.9" y="202.9">Up</text>
<text x="79" y="200.3">s</text>
<text x="191.6" y="204.9">Remove Existing</text>
<text x="191.7" y="207.8">eave light</text>
<text x="207.6" y="211.1">EL</text>
<text x="268.4" y="218">SAC</text>
<text x="279.2" y="218.1">DP</text>
<text x="160.6" y="236.4">DP</text>
<text x="19.7" y="283.8">FOR:</text>
<text x="137.3" y="283.6">AT:</text>
<text x="283" y="283.9">SCALE:</text>
<text x="311.6" y="283.9">SHEET:</text>
<text x="340.8" y="283.9">JOB NO:</text>
</g>
<g font-size="2.2">
<text x="247.7" y="107.5">7</text>
<text x="247.7" y="102.7">9</text>
<text x="247.7" y="105.1">8</text>
<text x="247.6" y="112.3">5</text>
<text x="247.7" y="109.9">6</text>
<text x="247.6" y="119.5">2</text>
<text x="247.7" y="117.1">3</text>
<text x="247.8" y="114.7">4</text>
<text x="247.4" y="121.9">1</text>
</g>
</svg>
